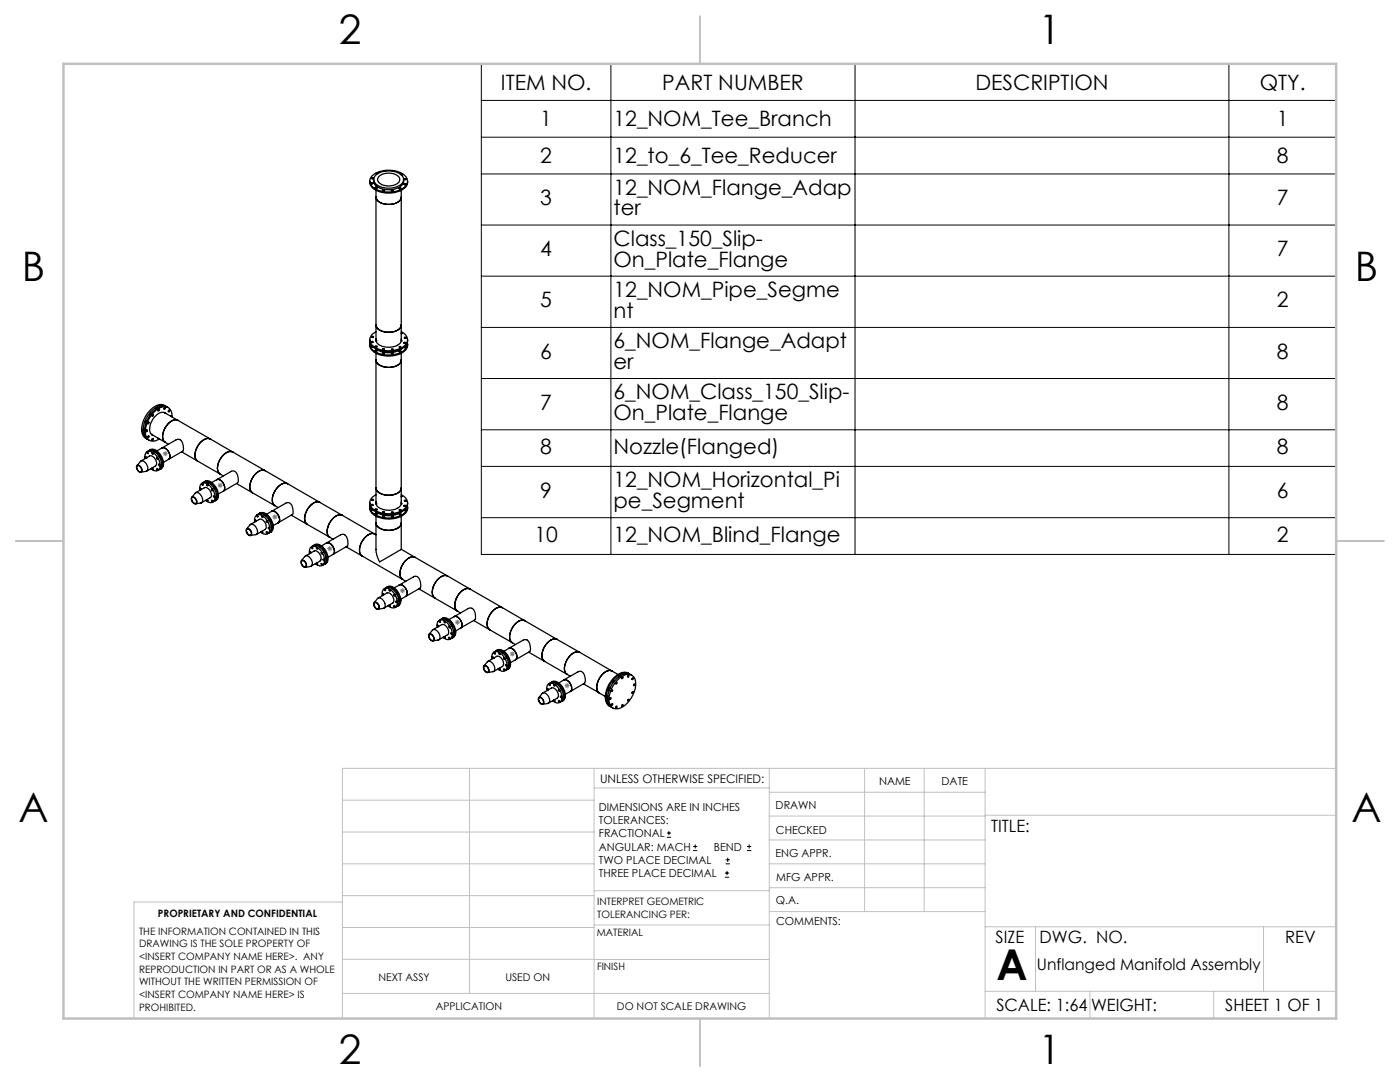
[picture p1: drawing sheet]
<svg xmlns="http://www.w3.org/2000/svg" width="279mm" height="216mm" viewBox="0 0 279 216" stroke-linecap="round" stroke-linejoin="round" font-family="sans-serif">
<g fill="none" stroke="#000" stroke-width=".25">
<path d="M73.8 36.2a2.32 2.32 0 0 0 2.1 2.1l1.1 .2 2-.2a2.5 2.5 0 0 0 2.4-2.1M74.2 36.7h.2M74.3 35.7h.1M74.4 35l1.1-.7 1.6-.3 1.7 .1 1.6 .6a1.61 1.61 0 0 1 .9 1.7 1.61 1.61 0 0 1-1.2 1.3l-.7 .4-1.2 .2-1.7-.1-1.1-.2a1.94 1.94 0 0 1-1.5-2.4zM74.6 35.8v.4a2.58 2.58 0 0 0 2.8 1.7l1.6-.3a1.82 1.82 0 0 0 1.5-1.4v-.4M74.9 37.4a.16 .16 0 0 1 .3-.1 .16 .16 0 0 1 0 .3l-.3-.1zM75 37.6h.2M75 34.9l.9-.5 1.3-.3h1.1l1.3 .4a1.35 1.35 0 0 1 .9 1.4 1.35 1.35 0 0 1-1.2 1.3l-1.2 .3h-1.3l-.8-.2a1.48 1.48 0 0 1-1.2-2zM75 39.3a2.25 2.25 0 0 0 2.6 1.5l1.1-.2 .6-.2a1.2 1.2 0 0 0 .8-1.1 2.03 2.03 0 0 1-2.3 1.5l-1.1-.1-.9-.3a1.33 1.33 0 0 1-.8-1.1zM75 37.5v.1M75 38v30M75.4 34.6h-.3l.1 .2"/>
<path d="M75.7 35.2l.7-.5 1-.2 1.6 .3a1.06 1.06 0 0 1 .8 1.1 1.06 1.06 0 0 1-1 1l-1.4 .2-1.4-.4a.92 .92 0 0 1-.3-1.5zM76.4 37.9a.17 .17 0 0 1 .3 0 .17 .17 0 0 1-.1 .2zM76.4 38.1h.2M76.9 34.1l-.2 .1M78.2 38.2h.2M78.5 34.2l.3 .1M79.7 37.7h.2M79.9 34.7h.1M79.9 34.7l.4 .1-.2 .2M80.1 38v30M80.1 34.9h.1M80.7 35.7a.18 .18 0 0 1 .3-.1 .18 .18 0 0 1 0 .3 .18 .18 0 0 1-.3-.1z"/>
<path d="M80.7 36.8h.2M80.8 35.8h.2M73.8 67.8a2.27 2.27 0 0 0 2 2.2l1.1 .2h1.4l1.2-.3 .9-.4a1.8 1.8 0 0 0 1-1.7M73.8 68.7a2.27 2.27 0 0 0 2 2.1l1.4 .2h1.1l1.4-.3 .7-.4a1.8 1.8 0 0 0 1-1.6M73.8 68.3a2.16 2.16 0 0 0 2 2.3l1.2 .2 2-.1a2.37 2.37 0 0 0 2.3-2.3v-.1M74.2 67.2a.16 .16 0 0 1 .2-.2 .16 .16 0 0 1 .1 .2 .16 .16 0 0 1-.2 .1zM74.2 68.3h.2M74.2 69l-.1 .1 .3 .1h-.2M74.3 67.3h.1M75 70.1h.2M75 71.8v.1a2.41 2.41 0 0 0 2.9 1.4l1.4-.4a1.32 1.32 0 0 0 .8-1.1 1.92 1.92 0 0 1-2.1 1.5h-1.1l-.9-.3a1.39 1.39 0 0 1-1-1.2zM75 64.8a2.29 2.29 0 0 0 2.7 1.5l.9-.1 .7-.3a1.2 1.2 0 0 0 .8-1.1"/>
<path d="M75 66.2a1.65 1.65 0 0 0-1.2 1.6 1.65 1.65 0 0 0 1.2 1.6l.9 .4 1.3 .2 1.4-.1 .8-.2a2.03 2.03 0 0 0 1.8-2.3 2 2 0 0 0-1.1-1.2M75 67.6a1.67 1.67 0 0 0 1.8 1.6l1.4 .1 1.1-.4a1.24 1.24 0 0 0 .8-1.3M75 67.8v.1M75 68h.1M75 70.1h.1M75 70.5v30M75.2 69.2l-.2 .1M75.2 69.7l.8 .4 1.2 .3 1.5-.1 1.2-.6M76.4 69.8h.2M76.4 70.6h.2M78.1 69.6a.16 .16 0 0 1 .3-.1 .16 .16 0 0 1-.1 .3h-.2zM78.2 69.8h.2"/>
<path d="M78.2 70.7h.2M79.6 70.1h.1a.16 .16 0 0 1 .2-.1 .16 .16 0 0 1 0 .2zM79.7 69.2a.16 .16 0 0 1 .2-.1 .16 .16 0 0 1 0 .3l-.2-.1zM79.7 69.4h.2M79.7 70.2h.2M80.1 66.4l.2 .1-.1 .1M80.1 67.8v.1M80.1 68h.1M80.1 70.5v30M80.6 68.3a.15 .15 0 0 1 .2 0 .15 .15 0 0 1 .1 .2h-.3zM80.7 68.5h.2M80.7 69.4h.2"/>
<path d="M80.8 67.5h.2M80.8 69.1a.15 .15 0 0 1 .2 .1 .15 .15 0 0 1-.1 .2 .15 .15 0 0 1-.2 0l-.1-.1M27.3 92.9a.85 .85 0 0 1 .9 .3 .85 .85 0 0 1 .1 .9l-.4 .1-.3-.2-.4-.7zM27.3 92.9l.7-.8a.94 .94 0 0 1 1.4 .8l.1 .4a.61 .61 0 0 1-.4 .8l-1 .1M27.4 92.9l.4 .1 .4 .4a.44 .44 0 0 1-.1 .7 .44 .44 0 0 1-.6-.3l-.2-.4zM28.1 92l1.8-1a1.34 1.34 0 0 1 1.1 2l-1.7 1M28.9 85.5l-.2 .2 .1 .2M28.9 91.5v-.5a.95 .95 0 0 1 .7-1 .95 .95 0 0 1 1.1 .4l.8 1 .4 1.2a1.04 1.04 0 0 1-.4 1.3 1.04 1.04 0 0 1-1.4-.4M29.2 85.9l.1-.1a.16 .16 0 0 1 .1 .2 .16 .16 0 0 1-.3 .1zM29.2 91.4h.1M29.2 91.4v-.2a.16 .16 0 0 0-.3 .1 .16 .16 0 0 0 .3 .1M29.2 85.8l-.1 .2"/>
<path d="M29.3 84a.16 .16 0 0 0-.3 .1 .16 .16 0 0 0 .1 .2h.1M29.4 90.1l.3-.1a1.98 1.98 0 0 1 2.2 1.3l.3 1a1.21 1.21 0 0 1-.4 1.4l-.3 .2M29.4 90.2l.2 .1v.2l-.2-.1zM29.5 84.3a.15 .15 0 0 1 .2 .1 .15 .15 0 0 1 0 .2 .15 .15 0 0 1-.2-.1zM29.6 84.3l-.1 .1M29.6 87l-.1 .2M29.7 89.9a1.44 1.44 0 0 1 2.1 .7l.4 .7 .3 .9a1.17 1.17 0 0 1-.6 1.5M29.9 89.8a1.67 1.67 0 0 1 2.2 1l.5 1.3a1.27 1.27 0 0 1-.5 1.5M30.2 82.6v-.1a.17 .17 0 0 0-.3 0 .17 .17 0 0 0 0 .2l.1 .1M30.2 86.7h.1M30.2 86.7l2.8 1.6M30.3 90.3h.2a.15 .15 0 0 1 0 .3 .15 .15 0 0 1-.2 0 .15 .15 0 0 1 0-.2z"/>
<path d="M30.3 86.7l.1 .1M30.4 93.4l.2 .1-.1 .2-.2-.3M30.4 87.5h.1a.15 .15 0 0 1 .1 .2 .15 .15 0 0 1-.3 0zM30.4 82.8l-.1 .1M30.4 87.5l-.1 .2M30.8 90.1a.16 .16 0 0 1 .3 0 .16 .16 0 0 1 0 .2M31 90l.1 .2M31 90.1h.1M31.3 93.5l.2 .1v.2h-.2zM31.3 91.3a.15 .15 0 0 1 .2 .1 .15 .15 0 0 1-.2 .2zM31.4 81.5l-.2-.1-.1 .3M31.5 87.4l.2 .1"/>
<path d="M31.6 81.7a.17 .17 0 0 1 .3 .1 .18 .18 0 0 1-.3 .2zM31.6 81.7l-.1 .1M31.8 91l.2 .2a.15 .15 0 0 1-.2 0 .15 .15 0 0 1 0-.2zM31.9 91l.1 .2M32.2 92.3l.2 .2v.1h-.2M32.3 92.3l.1 .2M32.3 89.4l.4-.1 .6 .4 .6 1a.75 .75 0 0 1-.2 1M32.3 89.4l2.8-1.6a1.02 1.02 0 0 1 1.4 1.1l.1 .8-.1 .3-2.8 1.7M32.3 89.4l.4-.1 .4 .2 .6 .7 .2 1.1-.2 .4M32.3 89.4l-1 .6M32.4 92.4h-.1M32.7 82.3l2.8 1.6"/>
<path d="M32.8 81.4l-.1 .1M32.8 82.3l.1 .1M33 88.3l.6 .4M33.1 81.1l-.3-.2a2.75 2.75 0 0 0-3.1 1.3l-1.1 1.8-.3 1.4v.6a1.73 1.73 0 0 0 .7 1.4l.3 .2M33.1 82.5a1.47 1.47 0 0 0-2.1 .5l-.7 1-.4 1.2a1.4 1.4 0 0 0 .7 1.7M33.2 81.1a2.41 2.41 0 0 0-3 1l-1.1 1.4-.6 2.1a2.07 2.07 0 0 0 1 2.1M33.5 81.3a2.49 2.49 0 0 0-3.1 1l-1.2 1.8-.3 1.2v1.1a1.62 1.62 0 0 0 .9 1.4M33.7 91.7l-1.1 .6M33.7 81.9v-.1a.16 .16 0 0 1 .1 .3 .15 .15 0 0 1-.2 0zM33.7 81.9l-.1 .2M34 83l.2 .1M34.3 83.2v-.1a1.67 1.67 0 0 0-.8-1.8 1.67 1.67 0 0 0-2 .3l-.8 .7-1 1.4-.6 1.7-.1 1.1a1.57 1.57 0 0 0 1 1.4 1.57 1.57 0 0 0 1.7-.2l.1-.1"/>
<path d="M35.5 83.9a2.15 2.15 0 0 0-2.4 1.3l-.5 .8-.1 .8a1.45 1.45 0 0 0 .5 1.5M35.5 83.9a2.18 2.18 0 0 0-2.5 1.5l-.3 .5-.2 1a1.39 1.39 0 0 0 .5 1.4M35.5 83.9l6.5 3.7M36.3 90.2l3.1 1.8M38.2 99.2a.84 .84 0 0 1 .9 .4 .84 .84 0 0 1 .1 .9 .9 .9 0 0 1-1-1.3zM38.3 99.2l.6-.8a.92 .92 0 0 1 1.4 .7l.1 .6a.53 .53 0 0 1-.3 .7l-1 .1M38.3 99.3a.74 .74 0 0 1 .8 .3 .74 .74 0 0 1-.1 .9l-.2-.1-.5-.4-.1-.3zM39.1 98.3l1.8-1 .6 .2 .5 .6 .2 .5-.1 .6-1.9 1.1M39.4 92l4.5 2.6M39.9 97.8v-.4a.99 .99 0 0 1 .6-1 .99 .99 0 0 1 1.2 .4l.8 1 .4 1.2a1.01 1.01 0 0 1-.6 1.3 1.01 1.01 0 0 1-1.2-.5M40.1 97.7v-.3h-.2l.2 .3M40.3 96.4l.3-.1a2.13 2.13 0 0 1 2.4 1.7l.2 .8a1.18 1.18 0 0 1-.4 1.2l-.4 .2"/>
<path d="M40.6 96.2a1.55 1.55 0 0 1 2.2 .8l.4 .8 .2 .8a1.11 1.11 0 0 1-.6 1.4M40.8 96.1a1.72 1.72 0 0 1 2.3 1.1l.4 1.2a1.27 1.27 0 0 1-.5 1.5M41.3 99.7h.1a.16 .16 0 0 1 .1 .2 .16 .16 0 0 1-.2 .1 .16 .16 0 0 1-.1-.2l.1-.1M41.8 96.4l.1-.1 .1 .3M41.9 96.3l.1 .2M42 87.6h-.1a2.26 2.26 0 0 0-2.5 1.6l-.5 1.5a1.37 1.37 0 0 0 .5 1.3M42 87.6a2.34 2.34 0 0 0-2.6 1.6l-.4 1a1.52 1.52 0 0 0 .4 1.8M42 87.6l4.5 2.6M42 96.4h.1M42.9 97.3l.1 .2M43.2 98.6l.2 .2-.1 .2-.1-.1M43.3 98.6l.1 .2"/>
<path d="M43.3 95.7l.3-.1 .5 .3 .6 .7 .1 1-.2 .4M43.3 95.7l2.8-1.6a1.07 1.07 0 0 1 1.4 1.2l.1 .8-.2 .2-2.8 1.7M43.3 95.7h.1a1.58 1.58 0 0 1 1.2 2.3M43.3 95.7l-1 .6M43.3 98.7h.1M43.9 94.6l.7 .4M44.6 98l-1 .6M46.5 90.2h-.1a2.36 2.36 0 0 0-2.5 1.6l-.5 1.3a1.56 1.56 0 0 0 .5 1.5M46.5 90.2l6.4 3.7M47.2 96.5l3.2 1.8M50.4 98.3l4.5 2.6M52.9 93.9a2.3 2.3 0 0 0-2.6 1.6l-.4 1a1.7 1.7 0 0 0 .5 1.8"/>
<path d="M52.9 93.9a2.04 2.04 0 0 0-2.3 1.1l-.5 .9-.2 .9a1.45 1.45 0 0 0 .5 1.5M52.9 93.9l4.5 2.6M57.4 96.5h-.1a2.44 2.44 0 0 0-2.6 1.8l-.3 1.3a1.36 1.36 0 0 0 .5 1.3M57.4 96.5a2.26 2.26 0 0 0-2.6 1.6l-.4 1.4a1.38 1.38 0 0 0 .5 1.4M57.4 96.5l6.5 3.8M74.2 99.7a.16 .16 0 0 1 .2-.1 .16 .16 0 0 1 0 .2zM74.3 99.8h.1M75 97.4a2.16 2.16 0 0 0 2.5 1.4l.9-.1 .7-.2a1.36 1.36 0 0 0 1-1.1 2.15 2.15 0 0 1-2.5 1.4l-.9-.1-.7-.2a1.41 1.41 0 0 1-1-1.1zM75 98.7a1.67 1.67 0 0 0-1.2 1.6 1.67 1.67 0 0 0 1.2 1.6l1.2 .5 1.7 .1 1.5-.3 1-.4a1.64 1.64 0 0 0 .9-1.7 1.64 1.64 0 0 0-1.2-1.4M80.1 98.9l.2 .1-.2 .1M80.1 99.1h.1M49.2 105.6l.7-.9a1.19 1.19 0 0 1 1.5 1.2 .57 .57 0 0 1-.4 .8l-1 .2"/>
<path d="M49.2 105.5a.85 .85 0 0 1 .9 .4 .85 .85 0 0 1-.1 1l-.4-.1-.4-.4zM49.2 105.7a.72 .72 0 0 1 .8 .1 .72 .72 0 0 1 .1 .8v.1a.74 .74 0 0 1-.9-1zM50 104.6l1.8-1a1.33 1.33 0 0 1 1.3 1.6l-.2 .5-1.7 .9M50.8 104.1a1.05 1.05 0 0 1 .5-1.4 1.05 1.05 0 0 1 1.4 .5l.7 .9 .4 1a1.02 1.02 0 0 1-.1 1.1 1.02 1.02 0 0 1-1.2 .3l-.5-.3M51.1 104l-.1-.3h-.1l.1 .3M51.3 102.8l.2-.2a2.15 2.15 0 0 1 2.4 1.6l.2 .6a1.38 1.38 0 0 1-.4 1.5l-.3 .2M51.6 102.6a1.51 1.51 0 0 1 2.1 .7l.4 .7 .2 .7a1.15 1.15 0 0 1-.5 1.6M51.8 102.4a1.77 1.77 0 0 1 2.3 1.2l.4 1.2a1.16 1.16 0 0 1-.6 1.4M52.2 103h.2v.3zM52.2 106l.2 .1v.2l-.2-.1v-.2M52.7 102.8l.2-.1 .1 .2M52.9 102.7l.1 .1"/>
<path d="M52.9 102.8h.1M53.1 106.2h.2l.1 .2zM53.8 103.6l.1 .2M54.1 105l.2 .1v.1h-.1M54.2 105l.1 .2M54.2 102h.1a1.54 1.54 0 0 1 1.5 1.6v.4l-.3 .3M54.2 102l2.8-1.6a1.07 1.07 0 0 1 1.5 1.2l-.1 1.1-2.9 1.6M54.2 102h.1a1.61 1.61 0 0 1 1.5 1.9l-.3 .4M54.2 102l-1 .6M54.3 105l-.1 .1M54.9 100.9l.6 .4M55.5 104.3l-1 .6"/>
<path d="M58.1 102.8l3.2 1.8M60.1 111.9l.8-.9a1.3 1.3 0 0 1 1.4 1.4l-.2 .6-1.2 .2M60.2 111.8h.3l.2 .1 .5 .7a.44 .44 0 0 1-.3 .6 .44 .44 0 0 1-.6-.3l-.2-.6zM60.2 111.9a.74 .74 0 0 1 .8 .4 .74 .74 0 0 1-.1 .8l-.3-.1-.3-.2-.2-.4zM60.9 110.9l1.8-.9a1.37 1.37 0 0 1 1.4 1.5l-.2 .5-1.8 1M61.3 104.6l4.5 2.6M61.8 110.5v-.1a1.01 1.01 0 0 1 .4-1.3 1.01 1.01 0 0 1 1.3 .3l.9 1.1 .4 1.1a1.01 1.01 0 0 1-.5 1.2 1.01 1.01 0 0 1-1.3-.3h-.1M62 110.3v-.2l-.2-.1v.2l.2 .1M62.2 109.1l.3-.2a2.17 2.17 0 0 1 2.4 1.8l.2 .8a1.13 1.13 0 0 1-.4 1.1l-.4 .2M62.5 108.9a1.49 1.49 0 0 1 2.2 .8l.6 1.3a1.15 1.15 0 0 1-.6 1.6M62.7 108.8a1.75 1.75 0 0 1 2.3 1.2l.4 .9a1.31 1.31 0 0 1-.5 1.6M63.1 112.4h.1"/>
<path d="M63.2 112.3a.15 .15 0 0 1 .2 .1 .15 .15 0 0 1-.2 .2l-.1-.2M63.7 109a.15 .15 0 0 1 .2 0 .15 .15 0 0 1 0 .3M63.7 109v.1M63.8 109l.1 .1M63.9 100.3a2.07 2.07 0 0 0-2.5 1.2l-.4 .9-.2 .9a1.27 1.27 0 0 0 .5 1.3M63.9 100.3a1.95 1.95 0 0 0-2.4 1.1l-.4 .8-.3 1.2a1.35 1.35 0 0 0 .5 1.2M63.9 100.3l4.4 2.5M63.9 109.1h.1M64.1 112.4a.17 .17 0 0 1 .2 .1 .17 .17 0 0 1-.1 .2zM64.1 110.2l.2 .1v.3l-.2-.1zM64.5 111.6h.2v.3zM64.8 110l.1 .1"/>
<path d="M65.1 111.3a.15 .15 0 0 1 .2 .1 .15 .15 0 0 1-.2 .1M65.2 111.3l.1 .2M65.2 108.3a1.62 1.62 0 0 1 1.5 2.1l-.2 .2M65.2 108.3l2.8-1.6a.97 .97 0 0 1 1.4 1v1.2l-2.9 1.7M65.2 108.3a1.53 1.53 0 0 1 1.3 2.3M65.2 108.3l-1.1 .6M65.2 111.3v.1M65.8 107.2l.7 .4M66.5 110.6l-1 .6M68.3 102.8a2.36 2.36 0 0 0-2.6 1.7l-.4 1.1a1.44 1.44 0 0 0 .5 1.6M68.3 102.8a2.36 2.36 0 0 0-2.5 1.6l-.5 1.2a1.46 1.46 0 0 0 .5 1.6M68.3 102.8l6.5 3.8"/>
<path d="M69.1 109.1l3.2 1.8M72.3 110.9l8.7 5.1M73.8 101.2a2.55 2.55 0 0 0 2.5 2.2l1.5 .2 1.9-.4a2.16 2.16 0 0 0 1.7-2M73.8 100.3a2.55 2.55 0 0 0 2.5 2.3l1.9 .1 1.5-.4a2.16 2.16 0 0 0 1.7-2M73.8 100.9a2.04 2.04 0 0 0 1.8 2.1l1 .3 1.3 .1 1.8-.4 .7-.4a1.62 1.62 0 0 0 .9-1.7M74.1 100.7a.17 .17 0 0 1 .2-.1 .17 .17 0 0 1 0 .3zM74.2 101.5l-.1 .1 .3 .1h-.2M74.2 100.9h.2M74.8 106.6a2.13 2.13 0 0 0-2.5 1.3l-.4 1-.1 .9a1.12 1.12 0 0 0 .5 1.1M74.8 106.6l.2 .1M74.9 102.4a.16 .16 0 0 1 .2-.1 .16 .16 0 0 1 .1 .2 .16 .16 0 0 1-.1 .1zM74.9 101.6a.19 .19 0 0 1 .3-.1 .19 .19 0 0 1 0 .3 .19 .19 0 0 1-.3-.1z"/>
<path d="M75 102.6h.2M75 100.1a1.67 1.67 0 0 0 1.8 1.6l1.1 .1 1.1-.2a1.34 1.34 0 0 0 1.1-1.5M75 100.3v.1M75 101.7h.2M75 104.4a2.03 2.03 0 0 0 2.3 1.4h.8l1.2-.4a1.32 1.32 0 0 0 .8-1 2.03 2.03 0 0 1-2.3 1.4l-1.2-.1-.6-.2a1.39 1.39 0 0 1-1-1.1zM75 100.5h.1M75 103v6.9l.2 .8 .4 1.1a.34 .34 0 0 0 .3 .3 .34 .34 0 0 0 .3-.3l3.9-2.2M75 102.6h.1M75.2 102.2l1.1 .5 1 .2 1.6-.2 1-.5M75.5 119.3l1.8-1a1.38 1.38 0 0 1 1.1 2l-1.8 1.1M76.3 118.9a1.05 1.05 0 0 1 .4-1.4 1.05 1.05 0 0 1 1.4 .3l.7 .8 .4 1.1a1.06 1.06 0 0 1 0 1.2 1.06 1.06 0 0 1-1.1 .3l-.6-.3M76.4 103.2h.2"/>
<path d="M76.4 102.3h.2M76.6 118.7v-.2l-.3-.1 .2 .3M76.7 117.5l.3-.2a1.9 1.9 0 0 1 2.2 1.3l.4 .9a1.41 1.41 0 0 1-.4 1.5l-.3 .2M77 117.3a1.69 1.69 0 0 1 2.3 1l.6 1.4a1.14 1.14 0 0 1-.7 1.3M77.2 117.2a1.5 1.5 0 0 1 2.1 .7l.6 1.4a1.4 1.4 0 0 1-.5 1.6M78.1 102.2a.16 .16 0 0 1 .3-.1 .16 .16 0 0 1 0 .2h-.2zM78.2 117.5l.1-.2 .1 .3M78.2 103.2h.2M78.2 102.3h.2M78.4 117.4v.1M78.4 117.5h.1M79 119.9l.2 .1v.3l-.2-.1z"/>
<path d="M79.3 118.4l.1 .1M79.6 119.7l.2 .1v.1h-.2M79.7 119.7l.1 .1M79.7 101.7a.19 .19 0 0 1 .3-.1 .19 .19 0 0 1 0 .3 .19 .19 0 0 1-.3-.1zM79.7 116.7h.3l.6 .2 .6 1a.94 .94 0 0 1-.2 1.1M79.7 116.7l2.8-1.6a.91 .91 0 0 1 1 .1 .91 .91 0 0 1 .4 .8v1.3l-2.9 1.7M79.7 116.7h.3l.4 .1 .5 .5 .3 .6a.94 .94 0 0 1-.2 1.1M79.7 116.7l-1 .6M79.7 102.7h.2M79.7 101.9h.2M79.7 119.7v.1M80.1 100.3v.1"/>
<path d="M80.1 100.5h.1M80.1 103v6.6M80.1 109.6l2.8 1.6M80.6 100.9a.16 .16 0 0 1 .3-.1 .15 .15 0 0 1-.1 .2zM80.7 101.9h.2M80.7 101h.2M80.8 101.7h.1a.16 .16 0 0 1-.1 .2 .16 .16 0 0 1-.2-.1M80.8 100h.2M80.9 111.9l-.7 1.1-.4 1.4a1.35 1.35 0 0 0 .5 1.2l-.1-.1a2.96 2.96 0 0 1 .7-3.6l.3-.3a1.37 1.37 0 0 1 1.7-.4 1.77 1.77 0 0 0-2 .7zM81 119l-1 .6M82.9 111.2l6.4 3.7M83.6 117.5l3.2 1.8"/>
<path d="M86.8 119.3l4.5 2.6M89.3 114.9a2.3 2.3 0 0 0-2.6 1.6l-.4 1.5a1.38 1.38 0 0 0 .5 1.3M89.3 114.9a2.1 2.1 0 0 0-2.4 1.4l-.4 .6-.2 1.4a1.19 1.19 0 0 0 .5 1M89.3 114.9l4.5 2.6M93.8 117.5a2.18 2.18 0 0 0-2.5 1.5l-.5 1.4a1.55 1.55 0 0 0 .5 1.5M93.8 117.5l-.5-.1-.5 .1-1.1 .9-.6 1-.3 1.3a1.24 1.24 0 0 0 .5 1.2M93.8 117.5l6.5 3.7M74.7 120.3l.7-.9a1.13 1.13 0 0 1 1.4 1 .67 .67 0 0 1-.3 1l-1 .2M74.7 120.2a.82 .82 0 0 1 .8 .4 .82 .82 0 0 1 0 1l-.4-.1-.4-.5-.1-.4zM74.8 120.3a.79 .79 0 0 1 .8 1 .58 .58 0 0 1-.7 0 .58 .58 0 0 1-.2-.6zM77.7 120.7v.2l.2 .1v-.1l-.2-.2M85.6 126.6l.7-.8a1.05 1.05 0 0 1 1.4 .8l.1 .2a.63 .63 0 0 1-.4 .9l-1 .2"/>
<path d="M85.6 126.6a.84 .84 0 0 1 1 1.1 .68 .68 0 0 1-.7 0 .68 .68 0 0 1-.4-.7zM85.7 126.6l.5 .1 .3 .5a.39 .39 0 0 1-.1 .6 .39 .39 0 0 1-.5-.2l-.3-.7zM86.4 125.7l1.8-1.1a1.38 1.38 0 0 1 1.1 2l-1.7 1.1M87.2 125.2v-.1a1.01 1.01 0 0 1 .5-1.3 1.01 1.01 0 0 1 1.3 .3l.8 .9 .4 1.2a1.04 1.04 0 0 1-.4 1.3 1.04 1.04 0 0 1-1.4-.3M87.5 125h.1M87.5 125a.15 .15 0 0 0 0-.2 .15 .15 0 0 0-.2 0l.2 .3M87.7 123.9a.16 .16 0 0 1 .2 .1 .16 .16 0 0 1-.1 .2zM87.7 123.8l.2-.2a1.96 1.96 0 0 1 2.3 1.4l.4 1.3a1.06 1.06 0 0 1-.5 1.1l-.3 .1M88 123.6a1.66 1.66 0 0 1 2.3 1l.5 1.2a1.27 1.27 0 0 1-.6 1.5M88.2 123.5a1.83 1.83 0 0 1 2.3 1.2l.4 1.2a1.2 1.2 0 0 1-.6 1.3M88.6 124a.15 .15 0 0 1 .2 .1 .15 .15 0 0 1-.1 .1zM88.7 127a.15 .15 0 0 1 .2 .2 .15 .15 0 0 1-.2 .1l-.1-.2"/>
<path d="M89.1 123.8l.1-.2 .2 .3M89.3 123.7l.1 .2M89.3 123.8h.1M89.4 123.9v.1M89.6 127.1l.2 .1-.1 .3-.1-.1zM89.6 125h.1l.1 .3-.2-.1zM90.2 124.7l.1 .1M90.5 126l.2 .2h-.1M90.6 126l.1 .2M90.6 123h.4l.5 .3 .6 1a.82 .82 0 0 1-.2 1M90.6 123l2.9-1.6a1.06 1.06 0 0 1 1.4 1.3l-.1 .9-2.9 1.7M90.6 123a1.59 1.59 0 0 1 1.6 2l-.3 .3"/>
<path d="M90.6 123l-1 .6M90.7 126l-.1 .1M91.3 121.9l.6 .4M91.9 125.3l-1 .6M94.5 123.8l3.2 1.9M96.6 132.9l.7-.9a1.26 1.26 0 0 1 1.4 1.3 .54 .54 0 0 1-.3 .7l-1.1 .2M96.6 132.9a.84 .84 0 0 1 .9 1.1 .6 .6 0 0 1-.6 .1 .6 .6 0 0 1-.3-.5zM96.7 132.9h.3l.4 .4a.4 .4 0 0 1 .1 .6 .4 .4 0 0 1-.5 .2l-.4-.7zM97.4 132l1.8-1.1 .6 .2 .6 .9a.94 .94 0 0 1-.1 1l-1.8 1M97.7 125.7l4.5 2.5M98.2 131.5l-.1-.5a.96 .96 0 0 1 .7-1 .96 .96 0 0 1 1.1 .4l.6 .5 .4 .8 .3 1.3a.93 .93 0 0 1-.6 .9 .93 .93 0 0 1-1-.2l-.3-.2M98.5 131.3h.1"/>
<path d="M98.5 131.3a.15 .15 0 0 0-.1-.2 .15 .15 0 0 0-.2 .1l.2 .2M98.6 130.1l.4-.2a2.62 2.62 0 0 1 2.5 2.5v.1a1.2 1.2 0 0 1-.4 1.2l-.3 .1M98.6 130.2a.16 .16 0 0 1 .3 .1 .15 .15 0 0 1-.2 .2zM99 129.9a1.66 1.66 0 0 1 2.2 1l.3 .6 .2 1a1 1 0 0 1-.6 1.1M99.1 129.8a1.71 1.71 0 0 1 2.3 1l.4 1 .1 .6a1.05 1.05 0 0 1-.6 1.2M99.6 133.4l.2 .1v.2zM99.6 130.3a.16 .16 0 0 1 .2 .1 .16 .16 0 0 1-.1 .2zM100.1 130.1l.1-.1 .1 .3M100.2 130l.1 .2M100.3 121.2a2.39 2.39 0 0 0-2.7 1.8l-.3 1a1.54 1.54 0 0 0 .4 1.7M100.3 121.2a2.28 2.28 0 0 0-2.6 1.6l-.4 1.1-.1 .5a1.24 1.24 0 0 0 .5 1.3M100.3 121.2l4.4 2.7"/>
<path d="M100.3 130.1h.1M100.5 133.5a.15 .15 0 0 1 .2 0 .15 .15 0 0 1-.1 .2zM100.5 131.3h.2v.3zM101.2 131l.1 .2M101.5 132.3l.2 .2M101.6 132.3l.1 .2M101.6 129.4a1.59 1.59 0 0 1 1.5 1.9l-.2 .4M101.6 129.4l2.8-1.7a1.02 1.02 0 0 1 1.4 1.1l.1 .8-.2 .4-2.8 1.7M101.6 129.4h.5l.7 .6 .4 .8v.4l-.3 .5M101.6 129.4l-1 .6M101.6 132.4h.1M101.7 132.5h-.2"/>
<path d="M102.2 128.2l.7 .4M102.9 131.7l-1 .5M104.7 123.9v-.1a2.49 2.49 0 0 0-2.6 1.9l-.3 .8a1.44 1.44 0 0 0 .4 1.7M104.7 123.9l-.8-.1-1 .6-.8 1.2-.4 1a1.46 1.46 0 0 0 .5 1.6M104.7 123.9l6.5 3.7M105.5 130.1l3.2 1.9M107.5 139.2a.87 .87 0 0 1 .9 .3 .87 .87 0 0 1 .1 .9 .81 .81 0 0 1-1.1-1zM107.5 139.2l.7-.8a1.05 1.05 0 0 1 1.4 .9l.1 .2a.72 .72 0 0 1-.4 .9l-1 .1M107.6 139.2a.74 .74 0 0 1 .7 .4 .74 .74 0 0 1 0 .8 .88 .88 0 0 1-.7-1.2zM108.3 138.3l1.8-1a1.39 1.39 0 0 1 1.1 2l-1.7 1M108.7 132l4.5 2.5M109.1 137.8v-.3a1 1 0 0 1 .6-1.2 1 1 0 0 1 1.2 .5l.7 .7 .5 1.1a1.04 1.04 0 0 1 0 1.2 1.04 1.04 0 0 1-1.1 .4l-.7-.4"/>
<path d="M109.4 137.7a.15 .15 0 0 0 0-.3 .16 .16 0 0 0-.3 .1l.3 .2M109.5 136.4l.4-.2a2.11 2.11 0 0 1 2.3 1.8l.3 .9a1.14 1.14 0 0 1-.5 1.1l-.3 .2M109.9 136.2a1.34 1.34 0 0 1 1.9 .6l.7 1 .2 .9a1.05 1.05 0 0 1-.7 1.2M110.1 136.1a1.81 1.81 0 0 1 2.3 1.1l.4 1.4a1.14 1.14 0 0 1-.5 1.3M110.6 139.7l.1 .3-.1-.1-.1-.2M111 136.4l.1-.1 .2 .2M111.2 136.3l.1 .2M111.2 127.6a2.03 2.03 0 0 0-2.4 1.3l-.4 .7-.2 .9a1.38 1.38 0 0 0 .5 1.5M111.2 127.6a2.15 2.15 0 0 0-2.5 1.3l-.5 1.4a1.55 1.55 0 0 0 .5 1.7M111.2 127.6l4.5 2.6M111.2 136.4h.1M111.3 136.5v.1"/>
<path d="M112.1 137.3l.1 .2M112.4 138.6l.2 .2M112.5 138.6l.1 .2M112.5 135.7a1.61 1.61 0 0 1 1.6 1.9l-.3 .4M112.5 135.7l2.9-1.6a1.07 1.07 0 0 1 1.4 1.2v.7l-.1 .3-2.9 1.7M112.5 135.7a1.53 1.53 0 0 1 1.3 2.3M112.5 135.7l-1 .6M112.6 138.7h-.1M112.6 138.8l-.2 .1M113.2 134.5l.6 .4M113.8 138l-1 .5M115.7 130.2l-.1-.1a2.57 2.57 0 0 0-2.6 1.9l-.3 1.1a1.36 1.36 0 0 0 .5 1.4"/>
<path d="M115.7 130.2a2.26 2.26 0 0 0-2.6 1.5l-.4 1.4a1.45 1.45 0 0 0 .5 1.4M115.7 130.2l7.6 4.4M116.5 136.5l4.3 2.5M121.2 138.9l-.1 .2M121.3 138.9l-.2 .2 .1 .1M121.5 137.4l-.1 .1M121.7 137.4a.15 .15 0 0 0-.2 0 .16 .16 0 0 0 .1 .3v-.1M121.8 139.2a.17 .17 0 0 1 .1 .3 .17 .17 0 0 1-.2 0zM122.2 133.9a2.1 2.1 0 0 0-2.5 1.3l-.4 .7-.2 1.1a1.37 1.37 0 0 0 .5 1.3M122.4 135.9l-.1 .1M122.6 136a.16 .16 0 0 0-.3-.1 .16 .16 0 0 0 .1 .3M123.2 135.7l1.1-.8a1.62 1.62 0 0 1 1.9-.1 1.62 1.62 0 0 1 .7 1.8l-.3 1.3-.3 .9-.8 1.2-.8 .7a1.79 1.79 0 0 1-2.9 0l-.2-.6-.1-.8 .3-1.3 .5-1.2z"/>
<path d="M123.6 134.8l-.1 .2M123.8 134.8h-.2l-.1 .2M125.5 134.4a2.49 2.49 0 0 0-3.1 1l-.8 1-.5 1.1-.2 .9-.1 1.2a1.57 1.57 0 0 0 .9 1.3M125.7 134.5a2.45 2.45 0 0 0-3.1 1l-.8 1-.5 1-.3 1v1.1a1.51 1.51 0 0 0 .9 1.4M126.1 134.7l-.4-.2a3 3 0 0 0-3.2 1.6l-.7 1-.5 1.5a2.31 2.31 0 0 0 .7 2.5l.3 .2M126.5 136.5a.15 .15 0 0 1 .2 .1 .15 .15 0 0 1-.1 .2 .15 .15 0 0 1-.2-.1zM122.1 140.5v-.1a.15 .15 0 0 1 .1 .2 .15 .15 0 0 1-.2 .1zM122.9 141l.2-.1a.16 .16 0 0 1 0 .3 .16 .16 0 0 1-.2-.1zM124.2 140.6h.1a.15 .15 0 0 1 0 .2 .15 .15 0 0 1-.2 0z"/>
<circle cx="74.3" cy="36.6" r=".17"/>
<circle cx="74.4" cy="35.5" r=".16"/>
<circle cx="78.3" cy="38" r=".16"/>
<circle cx="79.9" cy="37.6" r=".18"/>
<circle cx="80.8" cy="36.7" r=".16"/>
<circle cx="74.2" cy="68.3" r=".17"/>
<circle cx="75.1" cy="69.2" r=".16"/>
<circle cx="75.1" cy="70" r=".17"/>
<circle cx="76.5" cy="69.7" r=".14"/>
<circle cx="76.6" cy="70.5" r=".16"/>
<circle cx="78.3" cy="70.5" r=".16"/>
<circle cx="80.8" cy="67.4" r=".16"/>
<circle cx="29.6" cy="87.2" r=".15"/>
<circle cx="30.5" cy="82.9" r=".15"/>
<circle cx="31.8" cy="92.8" r=".15"/>
<circle cx="32.9" cy="81.6" r=".17"/>
<circle cx="40.4" cy="96.7" r=".14"/>
<circle cx="41.4" cy="96.7" r=".14"/>
<circle cx="42.3" cy="99.9" r=".15"/>
<circle cx="42.3" cy="97.8" r=".14"/>
<circle cx="42.7" cy="99.1" r=".15"/>
<circle cx="42.8" cy="97.5" r=".13"/>
<circle cx="80.9" cy="99.9" r=".15"/>
<circle cx="51.4" cy="103" r=".15"/>
<circle cx="53.2" cy="104.1" r=".15"/>
<circle cx="53.6" cy="105.4" r=".15"/>
<circle cx="53.8" cy="103.8" r=".14"/>
<circle cx="62.3" cy="109.3" r=".14"/>
<circle cx="63.2" cy="109.4" r=".16"/>
<circle cx="64.7" cy="110.1" r=".13"/>
<circle cx="76.5" cy="103.1" r=".14"/>
<circle cx="76.5" cy="102.2" r=".15"/>
<circle cx="76.9" cy="117.7" r=".15"/>
<circle cx="77.8" cy="117.8" r=".13"/>
<circle cx="78.3" cy="103.1" r=".17"/>
<circle cx="78.7" cy="118.8" r=".15"/>
<circle cx="79.3" cy="118.5" r=".14"/>
<circle cx="79.8" cy="102.7" r=".16"/>
<circle cx="78.7" cy="121" r=".14"/>
<circle cx="90.1" cy="126.4" r=".14"/>
<circle cx="90.2" cy="124.8" r=".14"/>
<circle cx="101" cy="132.8" r=".13"/>
<circle cx="101.2" cy="131.1" r=".14"/>
<circle cx="109.7" cy="136.6" r=".14"/>
<circle cx="110.6" cy="136.7" r=".15"/>
<circle cx="111.5" cy="139.9" r=".15"/>
<circle cx="111.6" cy="137.7" r=".14"/>
<circle cx="111.9" cy="139" r=".14"/>
<circle cx="112.1" cy="137.4" r=".14"/>
<circle cx="122.1" cy="137.8" r=".16"/>
<circle cx="123" cy="136.3" r=".16"/>
<circle cx="124.2" cy="135.2" r=".15"/>
<circle cx="125.4" cy="134.9" r=".16"/>
<circle cx="125.4" cy="139.7" r=".16"/>
<circle cx="126.2" cy="138.2" r=".16"/>
<circle cx="126.2" cy="135.4" r=".16"/>
</g>
<g fill="none" stroke="#000" stroke-width=".2">
<path d="M96.1 12.7h170.6v97.9h-170.6zM121.9 12.7v97.9M170.6 12.7v97.9M245.3 12.7v97.9M96.1 20h170.6M96.1 27.4h170.6M96.1 34.7h170.6M96.1 44.9h170.6M96.1 55.1h170.6M96.1 65.3h170.6M96.1 75.5h170.6M96.1 85.8h170.6"/>
<path d="M96.1 93.1h170.6M96.1 103.3h170.6M133.1 167.1h.8M133.1 166.2h.8M133.5 165.8v.9M138.3 169.7h.8M138.3 168.9h.8M138.7 168.5v.8M144.7 175h.8M144.7 174.2h.8M144.8 172.4h.9M144.8 171.6h.9"/>
<path d="M145.1 173.8v.8M145.2 171.1v.9M149.1 169.7h.8M149.1 168.9h.8M149.5 168.5v.8"/>
</g>
<g fill="none" stroke="#808080" stroke-width=".2">
<path d="M32.5 90.5h1M32.6 90.2l.7 .7M33 90v1M33.3 90.2l-.7 .7M43.4 96.8h1M43.6 96.5l.7 .7M43.9 96.3v1M44.3 96.5l-.7 .7M54.4 103.2h1M54.5 102.8l.7 .7M54.9 102.7v1M55.2 102.8l-.7 .7"/>
<path d="M65.3 109.5h1M65.5 109.1l.7 .7M65.8 109v1M66.2 109.1l-.7 .7M79.8 117.9h1M80 117.5l.7 .7M80.3 117.4v1M80.7 117.5l-.7 .7M90.8 124.2h1M90.9 123.8l.8 .7M91.3 123.7v1M91.7 123.8l-.8 .7"/>
<path d="M101.7 130.5h1M101.9 130.1l.7 .7M102.2 130v1M102.6 130.1l-.7 .7M112.7 136.8h1M112.8 136.5l.7 .7M113.2 136.3v1M113.5 136.5l-.7 .7"/>
</g>
<g fill="none" stroke="#c0c0c0" stroke-width=".2">
<path d="M68.3 159.7h50.3M93.7 153.3v44.9M118.6 153.3v49.9M118.6 157.2h34.9M153.5 153.3v49.9M153.5 158.1h43.1M172.5 153.3v28.6M184.4 153.3v28.6M196.6 153.3v49.9M266.7 153.3h-198.4v49.9M68.3 178.7h50.3M68.3 172.4h50.3"/>
<path d="M68.3 166h50.3M68.3 180h-41.6v23.2M118.6 177.7h35M153.5 167.6h43.1M153.5 162.8h43.1M153.5 172.4h43.1M153.5 177.1h43.1M196.6 162.7h70.1M68.3 198.2h85.2M68.3 191.4l85.2 .1M68.3 185.1h50.3M118.6 184.6h35"/>
<path d="M153.6 181.9h43M196.6 197.8h70.1M196.6 184.9h70.1M206.7 184.9v12.9M217.5 197.8v5.4M242.2 197.8v5.4M252.2 184.9v12.9"/>
</g>
<path d="M139.7 3.2v9.5M3.1 107.9h9.6M266.7 107.9h9.5M139.7 203.2v9.6" fill="none" stroke="#c0c0c0" stroke-width=".25"/>
<path d="M12.7 12.7h254v190.5h-254z" fill="none" stroke="#c0c0c0" stroke-width=".5"/>
<text font-size="8.5" x="198.9" y="195.5">A</text>
<g font-size="8.1">
<text x="67.6" y="8.9">2</text>
<text x="207.3" y="8.9">1</text>
<text x="4.4" y="56.1">B</text>
<text x="270.4" y="56.1">B</text>
<text x="3.7" y="164.1">A</text>
<text x="269.7" y="164.1">A</text>
<text x="67.6" y="212.4">2</text>
<text x="207.3" y="212.4">1</text>
</g>
<g font-size="4.2">
<text x="100" y="17.9">ITEM NO.</text>
<text x="132.2" y="17.9">PART NUMBER</text>
<text x="194.7" y="17.9">DESCRIPTION</text>
<text x="251.4" y="17.9">QTY.</text>
<text x="107.8" y="25.2">1</text>
<text x="122.4" y="25.2">12_NOM_Tee_Branch</text>
<text x="254.8" y="25.2">1</text>
<text x="107.8" y="32.5">2</text>
<text x="122.4" y="32.5">12_to_6_Tee_Reducer</text>
<text x="254.8" y="32.5">8</text>
<text x="107.8" y="40.9">3</text>
<text x="122.4" y="38.9">12_NOM_Flange_Adap</text>
<text x="254.8" y="40.9">7</text>
<text x="122.4" y="43">ter</text>
<text x="107.8" y="51.1">4</text>
<text x="122.4" y="49.1">Class_150_Slip-</text>
<text x="122.4" y="53.2">On_Plate_Flange</text>
<text x="254.8" y="51.1">7</text>
<text x="122.4" y="59.3">12_NOM_Pipe_Segme</text>
<text x="107.8" y="61.3">5</text>
<text x="122.4" y="63.4">nt</text>
<text x="254.8" y="61.3">2</text>
<text x="107.8" y="71.6">6</text>
<text x="122.4" y="69.5">6_NOM_Flange_Adapt</text>
<text x="254.8" y="71.6">8</text>
<text x="122.4" y="73.6">er</text>
<text x="107.8" y="81.8">7</text>
<text x="122.4" y="79.7">6_NOM_Class_150_Slip-</text>
<text x="122.4" y="83.8">On_Plate_Flange</text>
<text x="254.8" y="81.8">8</text>
<text x="107.8" y="90.5">8</text>
<text x="122.4" y="90.5">Nozzle(Flanged)</text>
<text x="254.8" y="90.5">8</text>
<text x="107.8" y="99.3">9</text>
<text x="122.4" y="97.2">12_NOM_Horizontal_Pi</text>
<text x="122.4" y="101.4">pe_Segment</text>
<text x="254.8" y="99.3">6</text>
<text x="106.7" y="108.1">10</text>
<text x="122.4" y="108.1">12_NOM_Blind_Flange</text>
<text x="254.8" y="108.1">2</text>
</g>
<g font-size="3.4">
<text x="197.8" y="166">TITLE:</text>
<text x="198.7" y="188.1">SIZE</text>
<text x="207.5" y="188.1">DWG. NO.</text>
<text x="256.5" y="188.2">REV</text>
<text x="198.8" y="201.7">SCALE: 1:64</text>
<text x="217.7" y="201.8">WEIGHT:</text>
<text x="244.5" y="201.7">SHEET 1 OF 1</text>
</g>
<text font-size="3.2" x="206.9" y="193.6">Unflanged Manifold Assembly</text>
<text font-size="2.4" x="119.8" y="156.2">UNLESS OTHERWISE SPECIFIED:</text>
<g font-size="2.2">
<text x="119.5" y="161.8">DIMENSIONS ARE IN INCHES</text>
<text x="154.8" y="161.4">DRAWN</text>
<text x="175.4" y="156.6">NAME</text>
<text x="187.9" y="156.7">DATE</text>
<text x="119.5" y="164.4">TOLERANCES:</text>
<text x="119.5" y="167.1">FRACTIONAL</text>
<text x="154.9" y="166.3">CHECKED</text>
<text x="119.5" y="169.7">ANGULAR: MACH</text>
<text x="119.5" y="172.4">TWO PLACE DECIMAL</text>
<text x="142.5" y="169.7">BEND</text>
<text x="154.8" y="171">ENG APPR.</text>
<text x="119.5" y="175">THREE PLACE DECIMAL</text>
<text x="154.9" y="175.7">MFG APPR.</text>
<text x="154.9" y="180.4">Q.A.</text>
<text x="154.9" y="184.6">COMMENTS:</text>
</g>
<g font-size="2.1">
<text x="75.5" y="195.7">NEXT ASSY</text>
<text x="100.9" y="195.7">USED ON</text>
<text x="86.9" y="201.5">APPLICATION</text>
<text x="123.1" y="201.6">DO NOT SCALE DRAWING</text>
</g>
<g font-size="2">
<text x="31.5" y="182.9">PROPRIETARY AND CONFIDENTIAL</text>
<text x="119.2" y="180.6">INTERPRET GEOMETRIC</text>
<text x="119.2" y="183.1">TOLERANCING PER:</text>
<text x="27.8" y="186.5">THE INFORMATION CONTAINED IN THIS</text>
<text x="27.8" y="189">DRAWING IS THE SOLE PROPERTY OF</text>
<text x="27.8" y="191.6">&lt;INSERT COMPANY NAME HERE&gt;. ANY</text>
<text x="119.1" y="186.7">MATERIAL</text>
<text x="27.8" y="194.1">REPRODUCTION IN PART OR AS A WHOLE</text>
<text x="27.8" y="196.6">WITHOUT THE WRITTEN PERMISSION OF</text>
<text x="119.1" y="193.5">FINISH</text>
<text x="27.8" y="199.1">&lt;INSERT COMPANY NAME HERE&gt; IS</text>
<text x="27.8" y="201.7">PROHIBITED.</text>
</g>
</svg>
